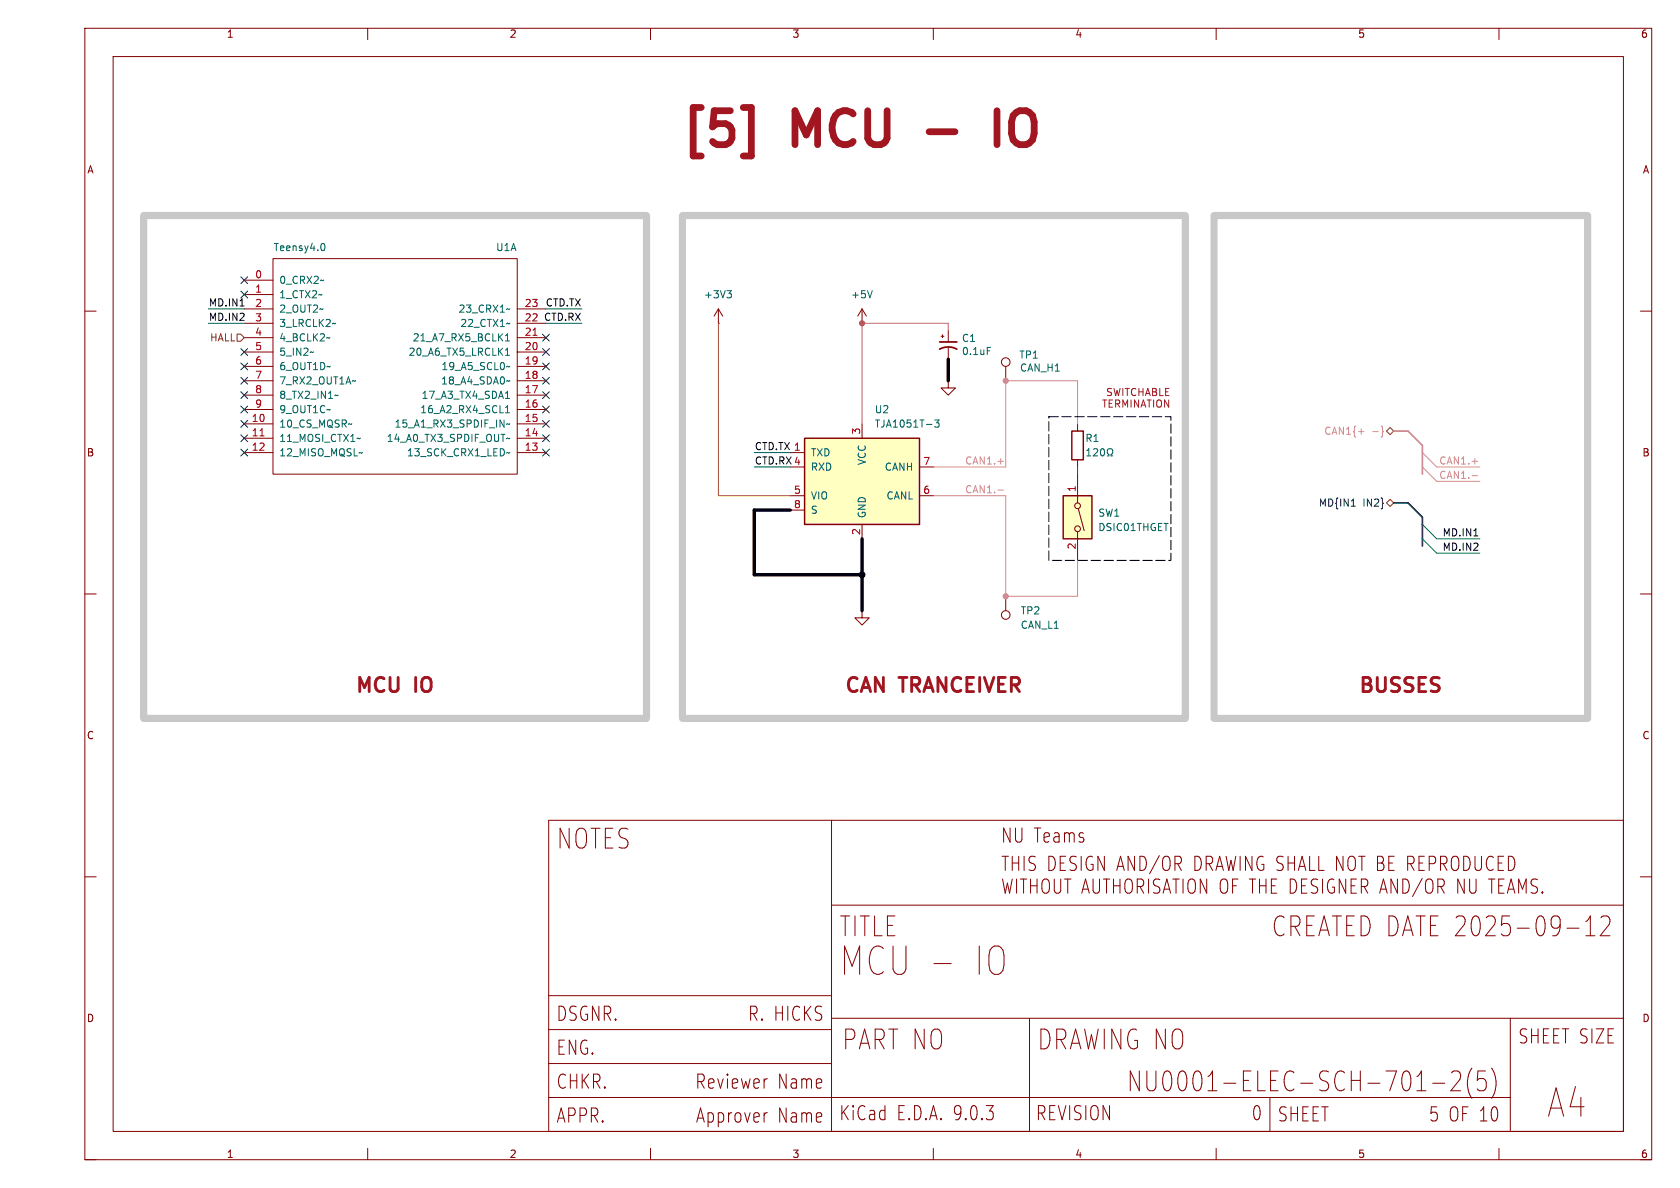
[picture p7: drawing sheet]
<svg xmlns="http://www.w3.org/2000/svg" width="297mm" height="210mm" viewBox="0 0 297 210" stroke-linecap="round" stroke-linejoin="round" font-family="sans-serif">
<g fill="none" stroke="#840000" stroke-width=".18">
<path d="M15 5h277v200h-277zM20 10h267v190h-267zM65 5v2M115 5v2M165 5v2M215 5v2M265 5v2M15 55h2M152.4 57.2h.1M152.4 54.6l-.8 1.3M152.4 54.6l.8 1.3M152.4 54.6v2.6"/>
<path d="M290 55h2M15 105h2M152.4 108v1.2h1.3l-1.3 1.3-1.3-1.3h1.3M152.4 108h.1M290 105h2M15 155h2M147 145h140v55h-140zM147 145h-50v55h50M177.2 155.4l.5 2.5 .4-1.8 .4 1.8 .5-2.5M179.7 155.4v2.5M181 155.4v2.5M182.2 155.4v2.5"/>
<path d="M182.2 156.6h1.1M183.3 155.4v2.5M184.7 155.4l-.2 .1a2.12 2.12 0 0 0 0 2.3l.2 .1 .5-.1a2.12 2.12 0 0 0 0-2.3l-.2-.1M186.4 155.4v2l.4 .5 .5-.1 .2-.4v-2M188.8 155.4v2.5M191.2 157.9l.7-2.5 .7 2.5M191.4 157.2h1M193.2 155.4v2l.4 .5 .6-.1 .2-.4v-2M195.6 155.4v2.5M196.9 156.6h1.1M196.9 155.4v2.5M198 155.4v2.5"/>
<path d="M199.3 155.4l-.2 .1a2.12 2.12 0 0 0 0 2.3l.2 .1 .6-.1a2.12 2.12 0 0 0 0-2.3l-.2-.1M201 155.4v2.5M201.5 156.7l.7 1.2M201.8 155.4a.73 .73 0 0 1 .4 .6 .73 .73 0 0 1-.4 .7h-.8M203 155.4v2.5M204.3 155.4a.65 .65 0 0 0-.4 .6 .65 .65 0 0 0 .4 .6 .71 .71 0 0 1 .7 .4 .71 .71 0 0 1-.1 .8l-.2 .1-.8-.1M204.8 155.4l.2 .1M205.6 157.9l.7-2.5 .7 2.5M205.8 157.2h1M207.9 155.4v2.5M209.1 155.4v2.5M210.5 155.4l-.2 .1a2.12 2.12 0 0 0 0 2.3l.2 .1 .5-.1a2.12 2.12 0 0 0 0-2.3l-.1-.1"/>
<path d="M213.3 155.4v2.5l-1.1-2.5v2.5M216.2 155.4l-.2 .1a2.12 2.12 0 0 0 0 2.3l.2 .1 .6-.1a2.12 2.12 0 0 0 0-2.3l-.2-.1M217.9 156.6h.7M217.9 155.4v2.5M221.4 155.4v2.5M222.7 156.6h1.1M222.7 155.4v2.5M223.8 155.4v2.5M224.8 156.6h.6M224.8 155.4v2.5h.9M228.1 155.4v2.5h.5a1.49 1.49 0 0 0 .4-2.1l-.4-.4M230.1 156.6h.7"/>
<path d="M230.1 155.4v2.5h.9M232.2 155.4a.65 .65 0 0 0-.4 .6 .65 .65 0 0 0 .4 .6 .71 .71 0 0 1 .7 .4 .71 .71 0 0 1-.1 .8l-.2 .1-.8-.1M232.7 155.4l.3 .1M233.8 155.4v2.5M235.3 155.4a1.49 1.49 0 0 0-.4 2.1 .61 .61 0 0 0 1 .2v-.9h-.4M235.6 155.4l.2 .1M237.9 155.4v2.5l-1.1-2.5v2.5M238.9 156.6h.6M238.9 155.4v2.5h.9M240.7 155.4v2.5M241.1 156.7l.7 1.2M241.4 155.4a.73 .73 0 0 1 .4 .6 .73 .73 0 0 1-.4 .7h-.7"/>
<path d="M243.9 157.9l.7-2.5 .6 2.5M244.1 157.2h.9M247 155.4v2.5l-1.1-2.5v2.5M248 155.4v2.5h.5a1.49 1.49 0 0 0 .5-2.1l-.5-.4M251.4 155.3l-1.7 3.2M252.5 155.4l-.2 .1a2.12 2.12 0 0 0 0 2.3l.2 .1 .5-.1a2.12 2.12 0 0 0 0-2.3l-.1-.1M254.2 155.4v2.5M254.7 156.7l.6 1.2M255 155.4a.73 .73 0 0 1 .4 .6 .73 .73 0 0 1-.4 .7h-.8M258.9 155.4v2.5l-1.2-2.5v2.5M259.8 155.4v2l.4 .5 .6-.1 .2-.4v-2M263.7 155.4v2.5"/>
<path d="M265 156.6h.6M265 155.4v2.5h.9M266.5 157.9l.6-2.5 .7 2.5M266.7 157.2h.9M268.5 157.9v-2.5l.6 1.8 .7-1.8v2.5M271 155.4a.65 .65 0 0 0-.3 .6 .65 .65 0 0 0 .3 .6 .71 .71 0 0 1 .7 .4 .71 .71 0 0 1-.1 .8l-.2 .1-.7-.1M271.5 155.4l.3 .1M272.7 157.7l.1 .1-.1 .1M272.7 157.7l-.1 .1 .1 .1M272.7 157.7v.2M290 155h2M97 176h50"/>
<path d="M147 160h140M165.1 170.3h3.1M277 164.1h2.2M280.4 165.4h1.6M280.4 162.9l.2-.2 .6-.8v3.5M283 162.2l.4-.3h.7a1.01 1.01 0 0 1 .4 1.5l-1.6 2h1.7M97 194h170M97 188h50M97 182h50M135.5 196.7h.2M147 180h140M182 180v20"/>
<path d="M224.5 194v6M253.3 191.5h2.1M256.6 189.7l.4-.4h.7a1.01 1.01 0 0 1 .4 1.5l-1.6 2h1.7M260.2 188.8a4.8 4.8 0 0 0 0 5.4M262.6 189.3h-1.3l-.1 1.7 .4-.3h.6l.3 .1a1.44 1.44 0 0 1 0 1.9l-.3 .1h-.6l-.4-.3M263.7 188.8a4.8 4.8 0 0 1 0 5.4M267 180v20M15 205h2M65 203v2M115 203v2M165 203v2M215 203v2"/>
<path d="M265 203v2M290 205h2"/>
</g>
<path d="M154.2 51.4l-.4 1.2" fill="none" stroke="#006464" stroke-width=".18"/>
<path d="M142.2 77.5h20.4v15.2h-20.4z" fill="#ffffc2"/>
<path d="M142.2 77.5h20.4v15.2h-20.4z" fill="none" stroke="#840000" stroke-width=".25"/>
<g fill="none" stroke="#840000" stroke-width=".18">
<path d="M152.4 74.9v2.6M177.8 64.8v2.5M139.7 80h2.5M139.7 82.6h2.5M139.7 87.6h2.5M139.7 90.2h2.5M152.4 92.7v2.6M162.6 82.6h2.5M162.6 87.6h2.5M177.8 105.4v2.6"/>
<circle cx="177.8" cy="64" r=".76"/>
<circle cx="177.8" cy="108.7" r=".76"/>
</g>
<path d="M165.2 74.2h.8l-.4 .5 .4 .1v.6l-.2 .1-.6-.1" fill="none" stroke="#006464" stroke-width=".18"/>
<path d="M188 87.6h5v7.7h-5z" fill="#ffffc2"/>
<g fill="none" stroke="#840000" stroke-width=".18">
<path d="M43.2 57.2h5.1M43.2 59.7h5.1M43.2 54.6h5.1M43.2 49.5h5.1M43.2 52.1h5.1M48.3 45.7h43.1v38.1h-43.1zM91.4 57.2h5.1M91.4 59.7h5.1M91.4 54.6h5.1M127 57.2h.1M127 54.6l-.8 1.3M127 54.6l.8 1.3"/>
<path d="M127 54.6v2.6M166.4 59.4h.5M166.6 59.2v.5M167.6 58.4v2.1M43.2 62.2h5.1M43.2 64.8h5.1M43.2 67.3h5.1M43.2 69.9h5.1M43.2 72.4h5.1M43.2 74.9h5.1M43.2 77.5h5.1M91.4 62.2h.1"/>
<path d="M91.4 62.2h5.1M91.4 64.8h5.1M91.4 67.3h5.1M91.4 69.9h5.1M91.4 72.4h5.1M91.4 74.9h5.1M91.4 77.5h5.1M167.6 67.3v1.3h1.3l-1.3 1.3-1.2-1.3h1.2M167.6 67.3h.1M167.6 61.5v2M190.5 74.9v1.3M43.2 80h5.1"/>
<path d="M91.4 80h5.1M190.5 81.3v1.3M190.5 83.8v5.1M190.5 94v5.1M190.6 89.9l1.1 3.9"/>
<circle cx="190.5" cy="93.5" r=".51"/>
<circle cx="190.5" cy="89.4" r=".51"/>
</g>
<path d="M189.5 76.2h2v5.1h-2zM188 87.6h5v7.7h-5z" fill="none" stroke="#840000" stroke-width=".25"/>
<g fill="none" stroke="#006464" stroke-width=".18">
<path d="M57 43a.68 .68 0 0 1 .5 .7 .68 .68 0 0 1-.5 .6M89.4 59.4l.3-.4v1.3M128.5 51.4h.8l-.4 .5M129.1 51.9l.2 .2v.3l-.2 .2M59.8 69.8l-.1 .1M89.4 60.3h.7M89.4 61.9l.3-.4v1.3M89.4 72.1l.3-.4v1.3M89.4 62.8h.7M89.4 70.4h.7M89.4 73h.7M89.6 69.3l.1-.1v1.2"/>
<path d="M90.1 64.7l-.1 .2M90.1 74.9l-.1 .1h-.4M90.1 77.4l-.1 .2M90.1 80h.1M174.5 61.4h.6M192.1 79.7l.4-.4v1.3M193.3 79.4l.5-.1 .3 .4-.8 .9h.8M194.7 79.4l.1-.1a.68 .68 0 0 1 .5 .7 .68 .68 0 0 1-.5 .6l-.1-.1-.2-.4zM192.1 80.6h.7M195.8 80.6h.3v-.3a.54 .54 0 0 1-.3-.7 .54 .54 0 0 1 .7-.2 .58 .58 0 0 1-.1 .9v.3h.3"/>
</g>
<path d="M94.2 59.3h.7M46 77.1h.7" fill="none" stroke="#a90000" stroke-width=".18"/>
<path d="M166.1 61.7a3.2 3.2 0 0 1 3.1 0M166.1 60.5h3.1" fill="none" stroke="#840000" stroke-width=".3"/>
<path d="M41.9 59.1h.6l.7 .6-.7 .6h-.6zM245.1 76.2l.6-.6 .7 .6-.7 .6zM245.7 88.3l.7 .6-.7 .6-.6-.6z" fill="none" stroke="#725600" stroke-width=".18"/>
<path d="M190.5 74.9v-7.6h-12.7v15.3h-12.7M240.2 76.3h.9M244.2 75.3l.2 .2v.6l.2 .2-.2 .2v.6l-.2 .2M165.1 87.6h12.7v17.8h12.7v-6.3M176.4 86.6h1M176.4 81.6h1M251.5 80l2.5 2.6h7.6M251.5 82.6l2.5 2.5h7.6M260.2 81.6h1M260.2 84.1h1" fill="none" stroke="#d98c8a" stroke-width=".18"/>
<g fill="none" stroke="#000084" stroke-width=".18">
<path d="M42.6 51.5l1.2 1.2M42.6 48.9l1.2 1.2M43.8 51.5l-1.2 1.2M43.8 48.9l-1.2 1.2M95.9 59.1l1.2 1.2M97.1 59.1l-1.2 1.2M42.6 64.2l1.2 1.2M42.6 74.3l1.2 1.2M42.6 61.6l1.2 1.2M42.6 79.4l1.2 1.2M42.6 66.7l1.2 1.2M42.6 71.8l1.2 1.2"/>
<path d="M42.6 76.9l1.2 1.2M42.6 69.2l1.2 1.3M43.8 64.2l-1.2 1.2M43.8 74.3l-1.2 1.2M43.8 61.6l-1.2 1.2M43.8 79.4l-1.2 1.2M43.8 66.7l-1.2 1.2M43.8 71.8l-1.2 1.2M43.8 76.9l-1.2 1.2M43.8 69.2l-1.2 1.3M95.9 79.4l1.2 1.2M95.9 74.3l1.2 1.2"/>
<path d="M95.9 76.9l1.2 1.2M95.9 71.8l1.2 1.2M95.9 69.2l1.2 1.3M95.9 64.2l1.2 1.2M95.9 66.7l1.2 1.2M95.9 61.6l1.2 1.2M97.1 79.4l-1.2 1.2M97.1 74.3l-1.2 1.2M97.1 76.9l-1.2 1.2M97.1 71.8l-1.2 1.2M97.1 69.2l-1.2 1.3M97.1 64.2l-1.2 1.2"/>
<path d="M97.1 66.7l-1.2 1.2M97.1 61.6l-1.2 1.2M238.9 89.5h.7"/>
</g>
<path d="M42.4 54.1h.8M260.6 94.7h.7" fill="none" stroke="#0f0f0f" stroke-width=".18"/>
<path d="M246.4 88.9h2.5l2.6 2.5v5.1" fill="none" stroke="#000084" stroke-width=".3"/>
<path d="M246.4 76.2h2.5l2.6 2.5v5.1" fill="none" stroke="#d98c8a" stroke-width=".3"/>
<path d="M167.6 63.5v3.8M139.7 90.2h-6.4v11.4h19.1M152.4 95.3v12.7" fill="none" stroke="#000" stroke-width=".61"/>
<path d="M167.6 58.4v-1.2h-15.2v17.7" fill="none" stroke="#ff00ab" stroke-width=".18"/>
<path d="M36.8 54.6h6.4M36.8 57.2h6.4M96.5 54.6h6.4M96.5 57.2h6.4M133.3 80h6.4M133.3 82.6h6.4M190.5 82.6v1.2M251.5 92.7l2.5 2.6h7.6M251.5 95.3l2.5 2.5h7.6" fill="none" stroke="#009600" stroke-width=".18"/>
<path d="M127 57.2v30.4h12.7" fill="none" stroke="#a29b00" stroke-width=".18"/>
<path d="M131.4 19h1.4v8.6h-1.4M176.3 19.6v6M164.3 23.3h4.5" fill="none" stroke="#a21622" stroke-width="1.2"/>
<path d="M25.4 38.1h88.9v88.9h-88.9zM120.6 38.1h88.9v88.9h-88.9zM214.6 38.1h66.1v88.9h-66.1z" fill="none" stroke="#c8c8c8" stroke-width="1.3"/>
<path d="M185.4 73.7h21.6v25.4h-21.6z" fill="none" stroke="#000" stroke-width=".18" stroke-dasharray="1.7 .6"/>
<g fill="#d98c8a" stroke="#d98c8a" stroke-width=".18">
<circle cx="177.8" cy="105.4" r=".46"/>
<circle cx="177.8" cy="67.3" r=".46"/>
</g>
<circle cx="152.4" cy="101.6" r=".52" fill="#000" stroke="#000" stroke-width=".18"/>
<circle cx="152.4" cy="57.2" r=".46" fill="#ff00ab" stroke="#ff00ab" stroke-width=".18"/>
<g font-size="8.4" fill="#a21622">
<text x="119.6" y="27.7">[5]</text>
<text x="140.3" y="27.7">MCU</text>
<text x="180.8" y="27.7">IO</text>
</g>
<g font-size="7" fill="#840000">
<text x="148.3" y="172.5">MCU -</text>
<text x="171.4" y="172.5">IO</text>
<text x="273.6" y="197.7">A4</text>
</g>
<g font-size="4.9" fill="#840000">
<text x="98.3" y="150.2">NOTES</text>
<text x="148.3" y="165.7">TITLE</text>
<text x="225" y="165.7">CREATED DATE 2025-09-12</text>
<text x="148.8" y="185.7">PART NO</text>
<text x="183.3" y="185.7">DRAWING NO</text>
<text x="199.4" y="193.3">NU0001-ELEC-SCH-701-2(5)</text>
</g>
<g font-size="3.5" fill="#a21622">
<text x="62.5" y="122.6">MCU</text>
<text x="73.4" y="122.6">IO</text>
<text x="149" y="122.6">CAN</text>
<text x="159.2" y="122.6">TRANCEIVER</text>
<text x="239.9" y="122.6">BUSSES</text>
</g>
<g font-size="3.5" fill="#840000">
<text x="176.9" y="149.2">NU Teams</text>
<text x="176.9" y="154.2">THIS DESIGN AND/OR</text>
<text x="210.8" y="154.2">DRAWING SHALL NOT BE REPRODUCED WITHOUT</text>
<text x="98.3" y="180.7">DSGNR.</text>
<text x="132.3" y="180.7">R. HICKS</text>
<text x="268.4" y="184.7">SHEET SIZE</text>
<text x="98.3" y="186.7">ENG.</text>
<text x="98.3" y="192.7">CHKR.</text>
<text x="122.9" y="192.7">Reviewer</text>
<text x="137.5" y="192.7">Name</text>
<text x="98.3" y="198.7">APPR.</text>
<text x="123" y="198.7">Approver</text>
<text x="137.5" y="198.7">Name</text>
<text x="148.3" y="198.3">KiCad</text>
<text x="158.4" y="198.3">E.D.A. 9.0.3</text>
<text x="183" y="198.3">REVISION</text>
<text x="221.3" y="198.3">0</text>
<text x="225.8" y="198.5">SHEET</text>
<text x="252.6" y="198.5">5 OF 10</text>
</g>
<g font-size="1.8" fill="#840000">
<text x="40" y="6.9">1</text>
<text x="90" y="6.9">2</text>
<text x="140" y="6.9">3</text>
<text x="190" y="6.9">4</text>
<text x="240" y="6.9">5</text>
<text x="290" y="6.9">6</text>
<text x="15.3" y="30.9">A</text>
<text x="290.3" y="30.9">A</text>
<text x="15.3" y="80.9">B</text>
<text x="290.3" y="80.9">B</text>
<text x="15.3" y="130.9">C</text>
<text x="290.3" y="130.9">C</text>
<text x="15.3" y="180.9">D</text>
<text x="290.3" y="180.9">D</text>
<text x="40" y="204.9">1</text>
<text x="90" y="204.9">2</text>
<text x="140" y="204.9">3</text>
<text x="190" y="204.9">4</text>
<text x="240" y="204.9">5</text>
<text x="290" y="204.9">6</text>
</g>
<g font-size="1.8" fill="#006464">
<text x="48.3" y="44.6">Teensy4.0</text>
<text x="87.6" y="44.6">U1A</text>
<text x="49.3" y="50.4">0_CRX2~</text>
<text x="49.3" y="52.9">1_CTX2~</text>
<text x="124.4" y="52.9">+3V3</text>
<text x="150.4" y="52.9">+5V</text>
<text x="49.3" y="58">3_LRCLK2~</text>
<text x="49.3" y="55.5">2_OUT2~</text>
<text x="81" y="55.5">23_CRX1~</text>
<text x="81.3" y="58">22_CTX1~</text>
<text x="49.3" y="60.6">4_BCLK2~</text>
<text x="49.3" y="63.1">5_IN2~</text>
<text x="49.3" y="65.6">6_OUT1D~</text>
<text x="72.1" y="63.1">20_A6_TX5_LRCLK1</text>
<text x="72.9" y="60.6">21_A7_RX5_BCLK1</text>
<text x="77.9" y="65.6">19_A5_SCL0~</text>
<text x="170" y="60.7">C1</text>
<text x="170" y="63">0.1uF</text>
<text x="180.1" y="63.6">TP1</text>
<text x="180.2" y="65.9">CAN_H1</text>
<text x="49.3" y="68.2">7_RX2_OUT1A~</text>
<text x="49.3" y="70.7">8_TX2_IN1~</text>
<text x="74.4" y="70.7">17_A3_TX4_SDA1</text>
<text x="77.9" y="68.2">18_A4_SDA0~</text>
<text x="49.3" y="73.3">9_OUT1C~</text>
<text x="49.3" y="75.8">10_CS_MQSR~</text>
<text x="69.7" y="75.8">15_A1_RX3_SPDIF_IN~</text>
<text x="74.2" y="73.3">16_A2_RX4_SCL1</text>
<text x="154.6" y="75.8">TJA1051T-3</text>
<text x="154.6" y="73.3">U2</text>
<text x="49.3" y="78.3">11_MOSI_CTX1~</text>
<text x="49.3" y="80.9">12_MISO_MQSL~</text>
<text x="68.3" y="78.3">14_A0_TX3_SPDIF_OUT~</text>
<text x="71.8" y="80.9">13_SCK_CRX1_LED~</text>
<text x="143.3" y="80.9">TXD</text>
<text x="143.3" y="83.4">RXD</text>
<text x="153.3" y="82.3" transform="rotate(-90 153.3 82.3)">VCC</text>
<text x="156.3" y="83.4">CANH</text>
<text x="191.8" y="78.3">R1</text>
<text x="143.3" y="88.5">VIO</text>
<text x="156.6" y="88.5">CANL</text>
<text x="143.3" y="91">S</text>
<text x="153.3" y="91.7" transform="rotate(-90 153.3 91.7)">GND</text>
<text x="194.1" y="91.5">SW1</text>
<text x="194.1" y="94.1">DSIC01THGET</text>
<text x="180.3" y="108.8">TP2</text>
<text x="180.3" y="111.4">CAN_L1</text>
</g>
<g font-size="1.8" fill="#a90000">
<text x="45" y="49.3">0</text>
<text x="45" y="51.8">1</text>
<text x="45" y="56.9">3</text>
<text x="45" y="59.4">4</text>
<text x="45" y="54.4">2</text>
<text x="92.7" y="54.4">23</text>
<text x="92.7" y="56.9">22</text>
<text x="92.7" y="59.4">21</text>
<text x="45" y="62">5</text>
<text x="45" y="64.5">6</text>
<text x="92.7" y="62">20</text>
<text x="92.7" y="64.5">19</text>
<text x="45" y="67.1">7</text>
<text x="45" y="69.6">8</text>
<text x="92.7" y="67.1">18</text>
<text x="92.7" y="69.6">17</text>
<text x="44.4" y="74.7">10</text>
<text x="44.4" y="77.2">11</text>
<text x="45" y="72.1">9</text>
<text x="92.7" y="72.1">16</text>
<text x="92.7" y="74.7">15</text>
<text x="92.7" y="77.2">14</text>
<text x="152.1" y="76.9" transform="rotate(-90 152.1 76.9)">3</text>
<text x="44.4" y="79.8">12</text>
<text x="92.7" y="79.8">13</text>
<text x="163.1" y="82.3">7</text>
<text x="140.3" y="87.4">5</text>
<text x="140.3" y="89.9">8</text>
<text x="163.1" y="87.4">6</text>
<text x="190.2" y="87.1" transform="rotate(-90 190.2 87.1)">1</text>
<text x="152.1" y="94.7" transform="rotate(-90 152.1 94.7)">2</text>
<text x="190.2" y="97.2" transform="rotate(-90 190.2 97.2)">2</text>
</g>
<g font-size="1.8" fill="#0f0f0f">
<text x="36.8" y="56.8">MD.IN2</text>
<text x="36.8" y="54.3">MD.IN1</text>
<text x="96.1" y="56.8">CTD.RX</text>
<text x="96.4" y="54.3">CTD.TX</text>
<text x="133.3" y="82.2">CTD.RX 4</text>
<text x="133.3" y="79.7">CTD.TX 1</text>
<text x="254.9" y="94.9">MD.IN1</text>
<text x="254.9" y="97.4">MD.IN2</text>
</g>
<text font-size="1.8" fill="#725600" x="37" y="60.6">HALL</text>
<g font-size="1.8" fill="#a21622">
<text x="195.4" y="70.1">SWITCHABLE</text>
<text x="194.7" y="72.1">TERMINATION</text>
</g>
<g font-size="1.8" fill="#d98c8a">
<text x="234" y="77.1">CAN1{+</text>
<text x="242.5" y="77.1">-}</text>
<text x="170.5" y="82.2">CAN1.+</text>
<text x="254.3" y="82.2">CAN1.+</text>
<text x="170.5" y="87.3">CAN1.-</text>
<text x="254.3" y="84.7">CAN1.-</text>
</g>
<g font-size="1.8" fill="#000084">
<text x="233" y="89.8">MD{IN1</text>
<text x="240.9" y="89.8">IN2}</text>
</g>
</svg>
